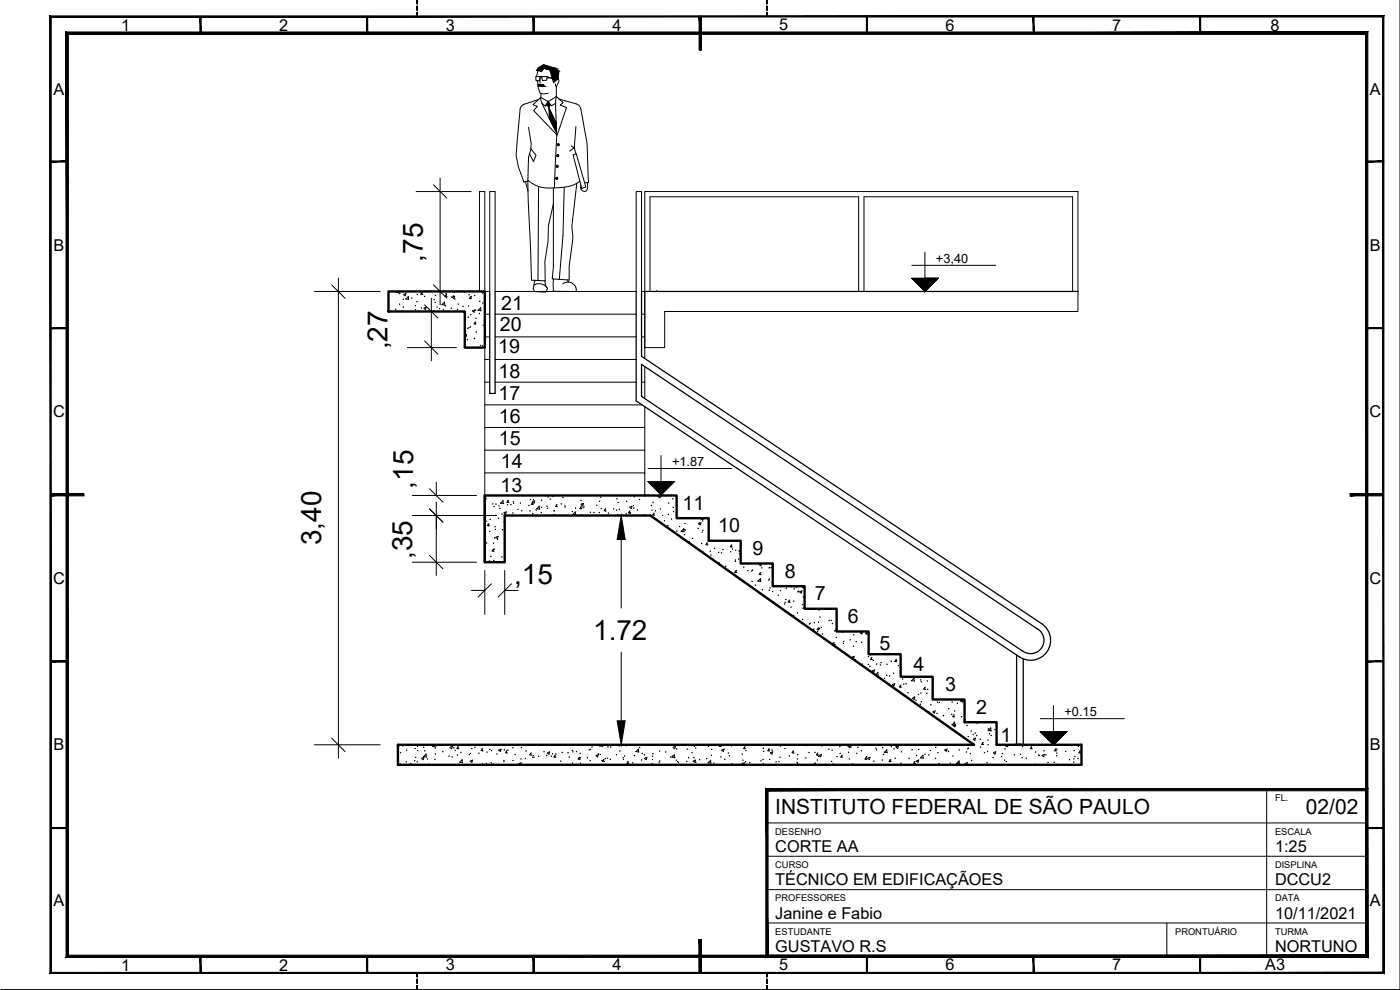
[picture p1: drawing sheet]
<svg xmlns="http://www.w3.org/2000/svg" width="420mm" height="297mm" viewBox="0 0 420 297" stroke-linecap="round" stroke-linejoin="round" font-family="sans-serif">
<!-- layer: Linha Fina -->
<g fill="none" stroke="#000" stroke-width=".3">
<path d="M273.6 79.6h25.2M277.6 75.7v11.7M143.9 87.4v-29.9h1.6v29.9M147 87.4v-29.9h1.6v29.9M190.9 87.4v-29.9h1.6v29.9M193.5 87.4v16.9h6v-10.8h124v-6.1M193.5 87.4v-29.9h130v29.9M193.5 87.4h1.6v-28.4h62.6v28.4M197.1 87.4h.1M259.3 87.4v-28.4h62.6v28.4h1.6M273.6 83.5h7.9l-3.9 3.9zM198.4 136.7v11.7"/>
<path d="M145.9 149.5l-.2 .6h-.2M145.9 149.5l-.4 .1M146.5 157.2l.1 .6M146.8 157.1l-.5 .6 .6 .1M150.2 150.9l.9 .2M151 150.2v1M151 150.2l-.8 .8M151.9 153.7l-.2 .5-.5-.3M152 153.5l-.7 .3M152.4 150.1l.1 .7M152.7 150.1l-.6 .6h.7M159.7 150.8l.1 .6"/>
<path d="M159.9 150.7l-.5 .6 .7 .1M160.5 150.4l-.2 .6-.5-.3M160.5 150.3l-.7 .2M161 152.6l.9 .2M161.8 151.9l.1 1M161.8 151.9l-.8 .8M166.5 154.5v.2M166.6 154.4l-.7 .2M167 151.4l.1 .6M167.2 151.4l-.5 .6h.6M171.9 154.3l.9 .2M172.6 153.6l.2 .9"/>
<path d="M172.7 153.6l-.8 .8M174.3 152l.1 .7M174.5 152l-.5 .6h.6M175.1 151.2l-.2 .6-.5-.3M175.1 151.1l-.7 .3M181.6 152.7l.1 .7M181.8 152.6l-.5 .6 .6 .1M188.8 153.4l.2 .6M189.1 153.3l-.5 .6 .6 .1M189.7 152l-.2 .6-.5-.3M189.7 151.9l-.7 .3M194.5 144.5h7.8l-3.9 3.9z"/>
<path d="M194.5 140.6h25.1M196.1 154l.2 .6M196.4 153.9l-.5 .6 .6 .1M198.1 148.7l-.6 .2M198.2 148.7l-.2 .6-.5-.3M204.4 159.4l.9 .1M204.4 159.5l.8-.9 .1 1M210.4 156.9l-.3 .6-.5-.3M210.4 156.8l-.7 .3M210.4 155.8l.3-.3 .1 .4M210.4 155.8l.7 .1M146.3 168.6v.1"/>
<path d="M147 168.4l-.1 .3M147 168.3l-.7 .3M148 164.8v.6M148.2 164.7l-.5 .6 .6 .1M149.5 161l-.2 .6-.5-.3M149.5 160.9l-.7 .3M212.1 162.9l.2 .6M212.3 162.8l-.4 .6 .6 .1M219.4 163.5l.1 .7M219.6 163.5l-.4 .6h.6M220.8 171.2l.1 .6M221.1 171.1l-.5 .6 .5 .1"/>
<path d="M221.7 165.3l.6 .3M222.3 165l-.5 .3M226.1 176.5v.1M226.1 176.4l-.1 .1M227.4 174.3l.9 .1M227.5 174.4l.8-.8v.9M228.1 171.8l.1 .7M228.3 171.8l-.5 .6h.7M228.5 169.1l-.2 .7-.5-.4M228.6 169.1l-.7 .3M238.3 176l.9 .1M238.5 175.9l-.2 .2"/>
<path d="M239.1 175.9v.3M240.7 177.4l-.2 .6-.6-.4M240.7 177.2l-.7 .3M232.1 180.6v.2M232.2 180.5l-.3 .2M236.8 180.1l.1 .6M237 180l-.4 .6 .6 .1M238.2 184.7l-.1 .4M238.3 184.6l-.6 .2M244.3 188.8l-.2 .5M244.3 188.7l-.7 .3M245.5 188.4l.1 .6"/>
<path d="M245.7 188.3l-.5 .6 .7 .1M250.3 192.9l-.2 .6-.5-.3M250.4 192.8l-.8 .3M250.4 189.3h.7M251.1 188.7l-.6 .6M252.6 189.5l.6 .1M252.9 189.5v.1M256.4 197l-.2 .6-.5-.3M256.4 196.9l-.7 .3M258.9 189.6l-.2 .6-.6-.3M258.9 189.5l-.7 .3M260.1 189.6l.1 .7"/>
<path d="M260.3 189.6l-.5 .6h.6M261.5 197.3l.1 .6M261.7 197.3l-.5 .6h.6M268.8 197.9l.1 .7M269 197.9l-.5 .6h.6M270.3 198.1h.1M262.5 201.1l-.2 .6-.6-.3M262.5 201l-.7 .2M263.4 201.8l.1 .9M263.5 201.7l-.7 .8 .8 .1M268.5 205.2l-.2 .6-.5-.4M268.6 205.1l-.8 .2"/>
<path d="M270.2 205.6l.1 .6M270.4 205.5l-.5 .6 .7 .1M273.5 204.2l.9 .1M273.5 204.3l.8-.9 .1 1M274.6 209.3l-.2 .6-.5-.4M274.6 209.2l-.7 .3M277.5 206.2l.1 .7M277.7 206.1l-.5 .6 .6 .1M278.9 213.9v.1M279.1 213.8l-.2 .2M280.6 213.3l-.1 .7-.5-.4M280.7 213.3l-.7 .2"/>
<path d="M285.7 217.5l.9 .1M286.2 214.5l.1 .6M286.4 214.4l-.5 .6 .6 .1M286.5 216.7l.1 1M286.5 216.7l-.8 .8M286.7 217.5l-.2 .5-.5-.3M286.8 217.4l-.8 .2M289.2 210.1l-.2 .6-.5-.4M289.2 210l-.7 .3M296.5 219.2l.8-.8 .1 1M296.5 219.1l.9 .2M312.2 219.6h7.9l-4 3.9z"/>
<path d="M312.2 215.6h25.2M316.1 211.7v11.8M121.1 223.5l-.2 .3-.5-.3M127.1 227l.9 .1M127.2 227.3l-.2 .7-.5-.4M127.3 227.2l-.8 .3M127.8 226.2l.2 1M127.9 226.2l-.8 .9M130.1 223.5l.1 .5M130.2 223.5l-.4 .4 .6 .1M135.8 224.1l-.2 .5-.6-.3M135.8 223.9l-.7 .3"/>
<path d="M137.4 224.1l.1 .6M137.6 224l-.5 .6h.6M137.9 228.7l.9 .1M138.7 227.9l.1 1M138.7 227.9l-.7 .8M141.8 228.1l-.2 .7-.5-.4M141.9 228l-.8 .3M144.7 224.7l.1 .6M144.9 224.6l-.5 .6 .6 .1M150.4 224.9l-.2 .6-.6-.4M150.4 224.8l-.7 .2M151.9 225.3l.2 .7"/>
<path d="M152.1 225.2l-.4 .6 .6 .1M155.7 229.2l.4 .3M156.4 229l-.1 .5M156.5 228.8l-.8 .3M159.2 226l.1 .6M159.5 225.9l-.5 .6 .6 .1M164.9 225.7l-.1 .6-.5-.3M165 225.6l-.7 .2M166.5 226.6l.1 .6M166.8 226.6l-.6 .5 .7 .1M173.5 227.8h.7M173.8 227.2l.1 .7"/>
<path d="M174 227.2l-.5 .5M178.9 226.8l.4 .3M179.5 226.5l-.1 .6M179.6 226.4l-.7 .3M180 223.8l.8 .1M180.3 223.5l-.3 .4M180.8 223.5v.5M181.1 227.9l.1 .6M181.3 227.8l-.5 .6 .6 .1M187.4 223.5l.5 .3 .1-.3M188.4 228.5l.1 .6M188.6 228.5l-.5 .6h.6"/>
<path d="M190.8 225.5l.9 .1M191.6 224.7l.1 1M191.6 224.7l-.8 .8M194.1 227.3l-.2 .6-.5-.3M194.2 227.2l-.7 .3M195.7 229.1v.4M195.9 229.1l-.3 .4M201.6 227.1l.9 .2M201.7 227.2l.7-.8 .1 1M202.7 224l-.2 .6-.5-.3M202.7 223.9l-.7 .3M208.7 228.1l-.2 .6-.5-.3"/>
<path d="M208.8 228l-.7 .3M212.5 228.8l.9 .2M213.2 228.1l.2 1M213.3 228.1l-.8 .8M216.1 223.5l.1 .6M216.2 223.5l-.3 .4 .6 .1M217.3 224.8l-.2 .7-.5-.4M217.3 224.7l-.7 .3M222.6 229.2l.5 .3M223.4 228.9l-.2 .6M223.4 224.1l.1 .6M223.4 228.8l-.7 .3"/>
<path d="M223.6 224l-.5 .6h.6M230.7 224.7l.1 .6M230.9 224.6l-.5 .6 .7 .1M231.9 225.7l-.2 .6-.5-.4M231.9 225.5l-.7 .3M237.7 225.9h.6M238 225.3l.1 .7M238.2 225.3l-.5 .5M245.3 226l.1 .6M245.5 225.9l-.5 .6 .6 .1M246.5 226.5l-.2 .6-.5-.4M246.5 226.4l-.7 .2"/>
<path d="M252.6 226.6l.1 .6M252.8 226.6l-.5 .5 .6 .1M254.3 223.5l.5 .3 .1-.3M254.5 224l.9 .1M255.1 223.5l-.5 .6M255.3 223.5l.1 .7M259.8 227.2l.2 .7M260.1 227.2l-.5 .6h.6M261.1 227.3l-.2 .6-.5-.3M261.2 227.2l-.8 .2M265.3 225.7l.9 .1M266.1 224.9l.1 1"/>
<path d="M266.2 224.9l-.8 .8M267.1 227.9l.2 .6M267.4 227.8l-.5 .6 .6 .1M269.6 224l-.2 .6-.5-.3M269.7 223.9l-.7 .3M274.4 228.5l.1 .6M274.7 228.5l-.5 .6h.5M275.7 228.1l-.2 .6-.5-.3M275.8 228l-.8 .3M276.2 227.4l.9 .1M276.2 227.4l.8-.8 .1 1M281.7 229.1l.1 .4"/>
<path d="M281.9 229.1l-.3 .4M284.2 224.8l-.2 .6-.5-.3M284.3 224.7l-.8 .3M287 229.1l1 .1M287.8 228.3l.1 1M287.9 228.3l-.8 .8M289.6 229.2l.4 .3M290.3 228.9l-.2 .6M290.4 228.8l-.8 .3M292.8 221.5l-.2 .7-.5-.4M292.8 221.4l-.7 .3M294.6 223.3l.6 .1"/>
<path d="M294.9 222.8l.1 .6M295.1 222.7l-.5 .6M298.8 225.6l-.2 .7-.5-.4M298.9 225.5l-.7 .3M302.2 223.5l.1 .6M302.3 223.5l-.4 .4 .6 .1M309.5 224.1v.6M309.7 224l-.5 .6h.6M313.4 226.4l-.2 .7-.5-.4M313.5 226.3l-.7 .3M316.7 224.7l.2 .6M316.9 224.6l-.4 .6 .6 .1"/>
<path d="M321.3 223.5l.5 .3 .1-.3M324 225.3l.1 .7M324.2 225.3l-.4 .6h.6"/>
</g>
<g fill="#000" stroke="#000" stroke-width=".3">
<path d="M146.9 159.5h.2zM147 155.8h.2zM148.2 152h.1zM148.6 154.6h.2zM149.9 152.6h.2zM150.6 154.2h.1zM151.2 156.6h.2zM153.2 151.4h.2zM153.8 153.9h.2zM154.1 151h.1zM158.7 151.7h.1zM159 153.3h.1z"/>
<path d="M159.1 149.9h.2zM159.9 154v.2zM160.8 153h.2zM162.4 152.2h.2zM164.1 151.9h.2zM164.4 149.1h.1zM165.1 149.8h.1zM168.9 149.3h.1zM169.5 151.8h.1zM169.5 152.1h.2zM172.6 152.4h.2zM174.3 150.2h.2z"/>
<path d="M174.6 151.2h.2zM177.1 153.7h.1zM179.9 150.4h.1zM180.3 152.6h.2zM185.2 149.6v.2zM185.3 154.4h.2zM187.9 154.2h.2zM188 150.4h.2zM190.1 152.4h.2zM190.2 149h.2zM193.3 154.4h.2zM195.4 151.7h.1z"/>
<path d="M195.6 153.1h.1zM198.8 154.6h.1zM200.5 154.3h.2zM200.8 148.7h.2zM201.5 155.7h.1zM201.8 149.7h.2zM202 152.2h.1zM202.1 153.5h.1zM205.4 158.9h.2zM205.5 157h.2zM205.7 158.9v.2zM209.8 157h.2z"/>
<path d="M210.7 159.6v.2zM210.8 156.3h.1zM210.9 159.1h.1zM146 162.9h.1zM147.2 166.9h.2zM148 163h.2zM148.1 168.2h.2zM148.1 164.9h.2zM148.4 161.4h.1zM149.2 161.8h.2zM205.4 160.4h.1zM206.8 162.5h.1z"/>
<path d="M208.9 164.3h.2zM210.5 163.1h.2zM213.1 165.4h.1zM215.5 169.1h.1zM215.7 165.6v.2zM219.2 165.6h.2zM219.8 164.7v.1zM220.5 171.8h.2zM220.7 165.1h.2zM224.4 171.2h.1zM225.8 171.1h.1zM228.7 176.9h.2z"/>
<path d="M230.8 177.1h.1zM230.8 170.4h.1zM231 170.3h.1zM231.4 170.3h.2zM234.1 177.2h.2zM235.8 179.9h.1zM239.4 177.6h.1zM239.6 177.4h.1zM240.8 176.3h.2zM235.4 181.2h.2zM235.6 183.2h.2zM237.3 182.1h.2z"/>
<path d="M238.1 180.4h.2zM240.8 181.4h.2zM240.9 182.5h.2zM242.8 187.2h.2zM243.1 186.9v.2zM244.3 186.8h.2zM245.9 188.5h.1zM249.4 186.2h.2zM251 191.2v.1zM253 193h.2zM255.1 192h.1zM256 193.9h.2z"/>
<path d="M260.5 199.3h.1zM261 199.9h.2zM264.3 198.8h.2zM266.1 199.3h.2zM267.4 198.4h.2zM268.9 198.2h.2zM265.4 203.5h.2zM266 202.6h.2zM266.9 202.8h.2zM271.1 205.3h.2zM272.4 207.8h.2zM274.3 209.2h.1z"/>
<path d="M275.5 208.4h.2zM276.2 204h.2zM278.3 206.8h.2zM278.7 213.6h.2zM279.4 211.4v.2zM281.1 214.1h.2zM281.3 210.7h.1zM281.8 210.8h.2zM287.2 211h.2zM288.2 210.3h.2zM288.6 215v.1zM289.4 213.8h.2z"/>
<path d="M290.2 217.7h.1zM293.2 217h.1zM298.5 218.9h.2zM120.8 223.7h.2zM121.8 228.6h.2zM124.5 224.6h.2zM124.7 227.2h.1zM128.7 229.3h.1zM135.7 227v.2zM136.1 224.4h.2zM136.5 225.2h.2zM138.2 225.7h.2z"/>
<path d="M142.5 224.1v.2zM143.6 226h.2zM145.9 229.1h.2zM147.4 225.2h.2zM148 229.2h.1zM149.1 226.2h.1zM151.2 228.4h.1zM153.8 224.4h.2zM156.3 227.7h.1zM157.6 227.5h.2zM157.8 225.3h.1zM159.8 227.2h.2z"/>
<path d="M159.9 226.7h.2zM160.1 227.2h.2zM165.8 226.1v.2zM166.8 226.2h.1zM168.2 228.4h.2zM170.4 225.8h.2zM170.8 227.1h.1zM171.7 225.2h.1zM174.1 229h.2zM176.8 225h.2zM177 228.2h.2zM180 226.3h.2z"/>
<path d="M185.8 223.8h.1zM186.9 227.3h.2zM187 227.8h.2zM187.5 226.7v.2zM191.9 224.3h.2zM195.7 227.9h.2zM195.9 226.1h.1zM197.7 228.7h.2zM197.9 225.4h.1zM199.7 225.6h.2zM201.7 226.9h.1zM202.9 228.1h.2z"/>
<path d="M203.3 228.5h.2zM203.5 228.8h.2zM206 228.5h.2zM206.2 224.8h.1zM208.2 227.3h.1zM208.3 223.9h.1zM208.7 224.4h.2zM208.7 228.8h.2zM212.6 223.8v.2zM213.6 224.7v.2zM216.3 227.1h.2zM217.4 227.8h.2z"/>
<path d="M218.4 229.3h.2zM218.5 226h.2zM219.5 223.8h.1zM222.7 226.3h.1zM223 228v.2zM228.9 227.9h.2zM229 229.1h.2zM229.1 225.4h.2zM232.8 228.6h.2zM233.7 228.5h.2zM234 227.2h.2zM234.2 223.8v.1z"/>
<path d="M239.3 227.7v.1zM239.3 229.1h.1zM241.8 227.4h.1zM241.9 223.7h.2zM244.4 229.1h.2zM246.5 223.8h.2zM249.5 228.5h.2zM250 229.2h.1zM251.1 227h.2zM252.1 226h.1zM254.6 223.8h.2zM254.9 224.3h.2z"/>
<path d="M257.4 224.2h.2zM258.4 225.2h.2zM262.2 228.4h.1zM264.8 224.4h.2zM266.8 228.5h.2zM267.4 224h.2zM268.2 224.7h.2zM268.9 224h.1zM270.4 225.6h.2zM272.8 227.5h.1zM273.6 224.9h.2zM278.7 226.5h.1z"/>
<path d="M280.7 227.6h.1zM284.6 225.5h.2zM285.9 226.8h.2zM289.9 225.6h.2zM290.4 224.6h.1zM290.6 220.9v.2zM291.1 226.1h.2zM291.3 222.7h.1zM291.5 228.2h.2zM292 220.5h.1zM293 220.7h.2zM294.1 221.8h.2z"/>
<path d="M294.2 224.1h.1zM296.2 228.8h.1zM296.5 223.5h.1zM297.4 220.7h.2zM300.5 227h.2zM300.9 226v.2zM301.4 228.1h.2zM302 228.5h.1zM306.7 227.4h.1zM306.8 224h.2zM310.7 225.6h.2zM311.8 226.7h.2z"/>
<path d="M313.3 225.3h.1zM316.4 228.6v.2zM316.9 229.3h.2zM317.1 226h.1zM317.1 224.8h.2zM322.2 228.6h.1zM322.5 227h.2zM323.6 223.9h.1z"/>
<path d="M277.6 83.5h3.9l-3.9 3.9zM277.6 83.5h3.9l-3.9 3.9zM277.6 83.5h3.9l-3.9 3.9zM273.6 83.5l4 3.9v-3.9z"/>
<path d="M198.4 144.5h3.9l-3.9 3.9zM198.4 144.5h3.9l-3.9 3.9zM198.4 144.5h3.9l-3.9 3.9zM194.5 144.5l3.9 3.9v-3.9z"/>
<path d="M316.1 219.6h4l-4 3.9zM316.1 219.6h4l-4 3.9zM316.1 219.6h4l-4 3.9zM312.2 219.6l3.9 3.9v-3.9z"/>
<circle cx="145.9" cy="156.4" r=".07"/>
<circle cx="147.9" cy="151.2" r=".07"/>
<circle cx="148.6" cy="158" r=".07"/>
<circle cx="148.8" cy="151.2" r=".07"/>
<circle cx="149.6" cy="155.5" r=".07"/>
<circle cx="149.8" cy="151.8" r=".07"/>
<circle cx="150.8" cy="158.9" r=".07"/>
<circle cx="152.3" cy="151.4" r=".07"/>
<circle cx="154" cy="150.6" r=".07"/>
<circle cx="155.4" cy="152.8" r=".07"/>
<circle cx="156.2" cy="150.9" r=".07"/>
<circle cx="156.6" cy="153.2" r=".07"/>
<circle cx="160.1" cy="150" r=".07"/>
<circle cx="162.4" cy="153.8" r=".07"/>
<circle cx="162.5" cy="150.1" r=".07"/>
<circle cx="164.3" cy="152.5" r=".07"/>
<circle cx="166" cy="148.9" r=".07"/>
<circle cx="166.3" cy="153.2" r=".07"/>
<circle cx="168.4" cy="151.2" r=".07"/>
<circle cx="171.7" cy="153.5" r=".07"/>
<circle cx="174.6" cy="154.5" r=".07"/>
<circle cx="175.2" cy="152.1" r=".07"/>
<circle cx="178.3" cy="153.7" r=".07"/>
<circle cx="179.1" cy="151.6" r=".07"/>
<circle cx="179.8" cy="153.8" r=".07"/>
<circle cx="180.3" cy="149.2" r=".07"/>
<circle cx="182.6" cy="153.9" r=".07"/>
<circle cx="184.2" cy="152.7" r=".07"/>
<circle cx="185" cy="153.1" r=".07"/>
<circle cx="185.5" cy="150.7" r=".07"/>
<circle cx="190.1" cy="151.7" r=".07"/>
<circle cx="191.3" cy="153" r=".07"/>
<circle cx="191.9" cy="149.9" r=".07"/>
<circle cx="196" cy="150.7" r=".07"/>
<circle cx="196.7" cy="153.3" r=".07"/>
<circle cx="198.2" cy="152.7" r=".07"/>
<circle cx="198.3" cy="149" r=".07"/>
<circle cx="199.4" cy="156.2" r=".07"/>
<circle cx="200.4" cy="157.7" r=".07"/>
<circle cx="200.7" cy="150.9" r=".07"/>
<circle cx="203.1" cy="159.4" r=".07"/>
<circle cx="204" cy="158" r=".07"/>
<circle cx="148.3" cy="164.8" r=".07"/>
<circle cx="150.6" cy="167.1" r=".07"/>
<circle cx="151.5" cy="163.1" r=".07"/>
<circle cx="207.8" cy="161.5" r=".07"/>
<circle cx="211.1" cy="165.7" r=".07"/>
<circle cx="213.3" cy="166.6" r=".07"/>
<circle cx="214.4" cy="164.5" r=".07"/>
<circle cx="215.8" cy="168.8" r=".07"/>
<circle cx="215.8" cy="162.3" r=".07"/>
<circle cx="216.5" cy="165.9" r=".07"/>
<circle cx="216.9" cy="164.9" r=".07"/>
<circle cx="217.8" cy="169.9" r=".07"/>
<circle cx="220.6" cy="171.7" r=".07"/>
<circle cx="220.7" cy="168.4" r=".07"/>
<circle cx="220.7" cy="168" r=".07"/>
<circle cx="221.7" cy="167.7" r=".07"/>
<circle cx="221.9" cy="166.1" r=".07"/>
<circle cx="223.2" cy="170.2" r=".07"/>
<circle cx="225.6" cy="171.3" r=".07"/>
<circle cx="225.7" cy="174.4" r=".07"/>
<circle cx="226.7" cy="175.6" r=".07"/>
<circle cx="228.2" cy="174.3" r=".07"/>
<circle cx="228.6" cy="170.4" r=".07"/>
<circle cx="230.7" cy="174" r=".07"/>
<circle cx="231.1" cy="176.4" r=".07"/>
<circle cx="231.9" cy="177.5" r=".07"/>
<circle cx="233.5" cy="178.6" r=".07"/>
<circle cx="236" cy="176.5" r=".07"/>
<circle cx="237.5" cy="176" r=".07"/>
<circle cx="238.3" cy="176.7" r=".07"/>
<circle cx="241.1" cy="179.1" r=".07"/>
<circle cx="235.6" cy="180.7" r=".07"/>
<circle cx="239.3" cy="183.9" r=".07"/>
<circle cx="240.9" cy="185.9" r=".07"/>
<circle cx="245.4" cy="189.4" r=".07"/>
<circle cx="245.6" cy="186.7" r=".07"/>
<circle cx="245.8" cy="183" r=".07"/>
<circle cx="246.1" cy="185.1" r=".07"/>
<circle cx="246.5" cy="188.2" r=".07"/>
<circle cx="246.8" cy="190.2" r=".07"/>
<circle cx="248.3" cy="182.7" r=".07"/>
<circle cx="248.8" cy="186.2" r=".07"/>
<circle cx="249.8" cy="187.1" r=".07"/>
<circle cx="250.6" cy="193.4" r=".07"/>
<circle cx="251.1" cy="187.9" r=".07"/>
<circle cx="253.2" cy="192.5" r=".07"/>
<circle cx="254.3" cy="196.5" r=".07"/>
<circle cx="254.4" cy="196.6" r=".07"/>
<circle cx="256" cy="197.2" r=".07"/>
<circle cx="256.2" cy="190.5" r=".07"/>
<circle cx="256.7" cy="197.9" r=".07"/>
<circle cx="257" cy="192.5" r=".07"/>
<circle cx="258.8" cy="199.2" r=".07"/>
<circle cx="260.6" cy="197" r=".07"/>
<circle cx="261.2" cy="196.5" r=".07"/>
<circle cx="262.1" cy="198.1" r=".07"/>
<circle cx="263.1" cy="199.2" r=".07"/>
<circle cx="264.2" cy="199.5" r=".07"/>
<circle cx="269.6" cy="199.7" r=".07"/>
<circle cx="268" cy="205.7" r=".07"/>
<circle cx="268.2" cy="202" r=".07"/>
<circle cx="270.9" cy="203.7" r=".07"/>
<circle cx="271.9" cy="205.2" r=".07"/>
<circle cx="274.9" cy="210.1" r=".07"/>
<circle cx="276.2" cy="211.3" r=".07"/>
<circle cx="276.3" cy="207.9" r=".07"/>
<circle cx="276.5" cy="204.6" r=".07"/>
<circle cx="278.2" cy="208" r=".07"/>
<circle cx="278.3" cy="204.3" r=".07"/>
<circle cx="279.8" cy="209.4" r=".07"/>
<circle cx="283.1" cy="214.6" r=".07"/>
<circle cx="283.2" cy="214.8" r=".07"/>
<circle cx="284.7" cy="212.6" r=".07"/>
<circle cx="285.6" cy="214.3" r=".07"/>
<circle cx="285.7" cy="210.6" r=".07"/>
<circle cx="286.4" cy="216.7" r=".07"/>
<circle cx="286.5" cy="213.3" r=".07"/>
<circle cx="286.6" cy="209.9" r=".07"/>
<circle cx="286.8" cy="217.8" r=".07"/>
<circle cx="291.5" cy="219.3" r=".07"/>
<circle cx="292.6" cy="219.9" r=".07"/>
<circle cx="296.6" cy="218.7" r=".07"/>
<circle cx="119.9" cy="223.7" r=".07"/>
<circle cx="120.1" cy="229.2" r=".07"/>
<circle cx="120.2" cy="225.8" r=".07"/>
<circle cx="122" cy="225.1" r=".07"/>
<circle cx="123.3" cy="229.1" r=".07"/>
<circle cx="125.2" cy="228.6" r=".07"/>
<circle cx="125.3" cy="223.9" r=".07"/>
<circle cx="125.3" cy="225.2" r=".07"/>
<circle cx="127.1" cy="224.2" r=".07"/>
<circle cx="127.5" cy="225.3" r=".07"/>
<circle cx="128.3" cy="227.7" r=".07"/>
<circle cx="130.5" cy="227.8" r=".07"/>
<circle cx="130.6" cy="224.4" r=".07"/>
<circle cx="130.7" cy="226.2" r=".07"/>
<circle cx="130.7" cy="224.1" r=".07"/>
<circle cx="131" cy="223.7" r=".07"/>
<circle cx="132.9" cy="225.5" r=".07"/>
<circle cx="134.7" cy="226.9" r=".07"/>
<circle cx="135.8" cy="223.7" r=".07"/>
<circle cx="137.3" cy="226.5" r=".07"/>
<circle cx="141.1" cy="226" r=".07"/>
<circle cx="141.6" cy="224.6" r=".07"/>
<circle cx="144.9" cy="229.2" r=".07"/>
<circle cx="146.1" cy="225.7" r=".07"/>
<circle cx="147" cy="224.8" r=".07"/>
<circle cx="151.2" cy="228.3" r=".07"/>
<circle cx="151.3" cy="225" r=".07"/>
<circle cx="154" cy="228.2" r=".07"/>
<circle cx="154.6" cy="226.4" r=".07"/>
<circle cx="156.5" cy="224.3" r=".07"/>
<circle cx="161.6" cy="226.9" r=".07"/>
<circle cx="161.7" cy="223.5" r=".07"/>
<circle cx="162.3" cy="229.4" r=".07"/>
<circle cx="163.3" cy="225.5" r=".07"/>
<circle cx="164.1" cy="226.7" r=".07"/>
<circle cx="165.4" cy="226.9" r=".07"/>
<circle cx="168.7" cy="225.7" r=".07"/>
<circle cx="171.9" cy="225.6" r=".07"/>
<circle cx="173" cy="225.5" r=".07"/>
<circle cx="174.1" cy="226" r=".07"/>
<circle cx="174.2" cy="227.3" r=".07"/>
<circle cx="176.3" cy="227.3" r=".07"/>
<circle cx="177.2" cy="224.8" r=".07"/>
<circle cx="177.7" cy="224.1" r=".07"/>
<circle cx="179.6" cy="226.2" r=".07"/>
<circle cx="180.6" cy="228.2" r=".07"/>
<circle cx="181.7" cy="227.6" r=".07"/>
<circle cx="182.3" cy="227.5" r=".07"/>
<circle cx="182.4" cy="224.1" r=".07"/>
<circle cx="183.2" cy="227.8" r=".07"/>
<circle cx="185" cy="226.5" r=".07"/>
<circle cx="186" cy="225.3" r=".07"/>
<circle cx="189.9" cy="228.9" r=".07"/>
<circle cx="190.4" cy="226.7" r=".07"/>
<circle cx="192.6" cy="229.4" r=".07"/>
<circle cx="192.7" cy="226" r=".07"/>
<circle cx="193.4" cy="226.5" r=".07"/>
<circle cx="195.8" cy="226.9" r=".07"/>
<circle cx="198" cy="228.3" r=".07"/>
<circle cx="201.2" cy="227.1" r=".07"/>
<circle cx="203.1" cy="224.7" r=".07"/>
<circle cx="206.7" cy="227.3" r=".07"/>
<circle cx="207.7" cy="225.8" r=".07"/>
<circle cx="212.1" cy="227.6" r=".07"/>
<circle cx="213.5" cy="226.6" r=".07"/>
<circle cx="214.2" cy="229" r=".07"/>
<circle cx="218.9" cy="226.8" r=".07"/>
<circle cx="219.7" cy="229.2" r=".07"/>
<circle cx="223.8" cy="225.2" r=".07"/>
<circle cx="225" cy="228.8" r=".07"/>
<circle cx="225.1" cy="229.4" r=".07"/>
<circle cx="226.5" cy="229.4" r=".07"/>
<circle cx="228.4" cy="228.3" r=".07"/>
<circle cx="229.1" cy="224.5" r=".07"/>
<circle cx="231" cy="227.8" r=".07"/>
<circle cx="235.6" cy="224.6" r=".07"/>
<circle cx="236.9" cy="226.8" r=".07"/>
<circle cx="239.2" cy="228.7" r=".07"/>
<circle cx="239.4" cy="226.4" r=".07"/>
<circle cx="241.2" cy="223.5" r=".07"/>
<circle cx="242.8" cy="225.8" r=".07"/>
<circle cx="244.6" cy="225.7" r=".07"/>
<circle cx="244.6" cy="229" r=".07"/>
<circle cx="245.7" cy="226.9" r=".07"/>
<circle cx="252" cy="224" r=".07"/>
<circle cx="254.7" cy="225.7" r=".07"/>
<circle cx="254.9" cy="227.7" r=".07"/>
<circle cx="255.5" cy="229.4" r=".07"/>
<circle cx="255.9" cy="229.2" r=".07"/>
<circle cx="257.1" cy="226" r=".07"/>
<circle cx="260.1" cy="227" r=".07"/>
<circle cx="260.2" cy="223.6" r=".07"/>
<circle cx="262.9" cy="224.5" r=".07"/>
<circle cx="263" cy="225" r=".07"/>
<circle cx="264.8" cy="228" r=".07"/>
<circle cx="265.2" cy="226.3" r=".07"/>
<circle cx="268.6" cy="227.5" r=".07"/>
<circle cx="270.4" cy="229" r=".07"/>
<circle cx="271.3" cy="223.5" r=".07"/>
<circle cx="275.1" cy="226.7" r=".07"/>
<circle cx="275.6" cy="228.2" r=".07"/>
<circle cx="279.2" cy="225.1" r=".07"/>
<circle cx="281.5" cy="225.8" r=".07"/>
<circle cx="284.6" cy="225.4" r=".07"/>
<circle cx="285.2" cy="229" r=".07"/>
<circle cx="287.9" cy="225" r=".07"/>
<circle cx="290.6" cy="224.5" r=".07"/>
<circle cx="295.4" cy="225.8" r=".07"/>
<circle cx="296.4" cy="225.4" r=".07"/>
<circle cx="296.5" cy="222.1" r=".07"/>
<circle cx="297" cy="220.2" r=".07"/>
<circle cx="298" cy="227.3" r=".07"/>
<circle cx="301.6" cy="224.7" r=".07"/>
<circle cx="304.4" cy="226.5" r=".07"/>
<circle cx="306.3" cy="226.3" r=".07"/>
<circle cx="308" cy="227.5" r=".07"/>
<circle cx="311.7" cy="226.5" r=".07"/>
<circle cx="313.9" cy="226.5" r=".07"/>
<circle cx="314.5" cy="228.8" r=".07"/>
<circle cx="317.1" cy="226.8" r=".07"/>
<circle cx="319.8" cy="225.4" r=".07"/>
<circle cx="322.3" cy="227.7" r=".07"/>
<circle cx="322.4" cy="225.2" r=".07"/>
<circle cx="323.5" cy="227.6" r=".07"/>
</g>
<!-- layer: escada Linha Grossa -->
<path d="M116.6 87.4h28.9v16.9h-6v-10.8h-22.9zM145.5 148.7h57.6v6.8h9.6v6.7h9.6v6.9h9.6v6.8h9.6v6.8h9.6v6.8h9.6v6.8h9.6v6.8h9.6v6.8h9.6v6.8h9.6v6.8h25.5v6h-205.2v-6h172.9l-97.1-68.8h-43.7v14h-6zM145.5 148.7v20" fill="none" stroke="#000" stroke-width=".72"/>
<!-- layer: escada LINHA FINA -->
<g fill="none" stroke="#000" stroke-width=".3">
<path d="M145.5 94.3h1.5M145.5 87.4h1.5M148.6 94.3h42.3M148.6 87.4h42.3M192.5 94.3h1M192.5 87.4h1M145.5 107.9v6.8M147 114.7h-1.5v6.8h47.2M147 101.1h-1.5v6.8h1.5M148.6 114.7h42.3M148.6 107.9h42.3M148.6 101.1h42.3"/>
<path d="M192.5 101.1h1v6.5M193.5 110v4.7h-1M193.5 114.7v4.9M145.5 121.5v6.8M145.5 135.1v6.8M193.5 122v6.3h-48v6.8h48v6.8M193.5 128.3v6.8M145.5 148.7v-6.8h48v6.8"/>
</g>
<!-- layer: 0 -->
<g fill="none" stroke="#000" stroke-width=".3">
<path d="M125.1 4.9h.2M230.1 4.9h.2M420.2 .1v296.8h-420M158.6 38.2l.8 4.9-.1 1.7M159.9 31.4l2.4-2.2v.8l.5 1.4 4.2 8.5-.2-7.3 .2-3.6 2 1.8-.9 .7 1.9 .8-2.8 8.2-7.1-7.3 1.1-1.3zM160.8 23h3.5l-.3 1.1-1.2 .1-.3-1.1h-.4l-.2 1.1h-1zM161.3 24.2l.1 1.7 .7 2.1 1.1 .2 1.3-.2M161.5 21.2l-.5 1.8M161.6 29.9l-4.7 1.5-.6 .6-.2 .8-1.2 13.8 .7 3.5 1.6 4.5 1.2-.3M162.1 23.4v1.6M162.4 28l-.1 1.2 2.2 1.3-.8 1.4-1.1-.9M164.3 23.1l1.7 .3h-1.8"/>
<path d="M166.7 25.1l.1 .8M167 29l-2.5 1.5 .9 1.3 1.4-.8M167.6 23.7l.2 .7-.8 1.5v3.1M167.8 29.7l5.5 1.6 .7 .6 .3 .8M172.8 38l-.5 6.4 .5 1.6M174.3 32.7l1.9 10.4 .5 11.7h-1.3M130.1 55.4l4 4.1M157.7 54.5l.8 2.8M158.4 54.1a10.9 10.9 0 0 0 9.1 2.2l2.9-.3a8.1 8.1 0 0 0 3.6-1.6M158.9 46.1l1.2 2.4 .8-1.9-1.5-1.9-.8 2.4a261.8 261.8 0 0 0 .7 28.4l.2 8.6 4.1 .2-.1-5.7 1-6.1 .1-4.8 1.5-6.5M161.6 56l-.1 28.1M166.6 49.9l-.2 6.4"/>
<path d="M167.1 40.5l-.5 9.4M169.3 56.2l-.3 14.5-1.1 13.1M171.5 43.8l.8 .6-1.4 .9M172 46.5l.9-.4 2.9 10-1.2 .4zM173.1 55l-1.5 12.9 .4 3.5-1.2 8.6v4l-5.1-.3 .4-3.7v-23.6M176.3 54.8l.1 1.5a1.08 1.08 0 0 1-1.3 1.1 1.08 1.08 0 0 1-.9-1.4l.1-.4M99.5 85.5l4 4M119.2 87.4l-.2 .2 .6 .1M119.3 87.4l.1 .3M121.8 89.7l.8 .1M121.8 88.2l-.2 .6-.5-.4M121.9 88l-.7 .3"/>
<path d="M122.5 88.9l.1 1M122.6 88.9l-.8 .9M126.6 87.7l.1 .7M126.8 87.7l-.5 .6h.6M127.4 91.5l4 3.9M127.9 92.2l-.2 .7-.5-.4M127.9 92.1l-.6 .3M130.1 85.5l4 4M132.6 91.4l.9 .1M132.6 91.4l.8-.8 .1 1M133.9 88.4v.6M134.1 88.3l-.5 .6 .6 .1"/>
<path d="M136.4 89l-.2 .6-.5-.4M136.5 88.9l-.7 .2M140.9 89.6h.6M141.1 89l.2 .6M141.4 89l-.5 .5M142.5 93.1l-.2 .6-.5-.4M142.5 96.6l.2 .7M142.5 92.9l-.7 .3M142.8 96.6l-.5 .6h.6M143.4 93l1 .2M144.2 92.3l.1 1M144.3 92.3l-.8 .8"/>
<path d="M145.5 87.4v13.7M160.2 85.6a2.9 2.9 0 0 1 4.1 1M160.5 84.1l-.5 2.4 .4 1 3.3 .2 .6-1.1M163.5 84.3l.2 1.2 .6 1.1M166.2 83.7l-.1 3.7 6.8 .1v-1l-.4-.9M170.3 84l.3 .7M171.8 85.1l.6 .5M171.8 85a2.43 2.43 0 0 0-2.9 .2M193.5 87.4v13.7M127.4 102.3l4 4M140 100.4l-.2 .6-.3-.2M140.1 100.3l-.6 .3"/>
<path d="M144.2 104.3h-.1M145.5 104l-.3 .3M128.9 146.7l4 4M128.9 152.7l4 4M128.9 166.7l4 4M147.5 175.2l-4 3.9M153.5 175.2l-4 3.9M99.5 221.5l4 4M380.2 236.9v50M230.2 246.9h180M230.2 256.9h180M230.2 266.9h180"/>
<path d="M230.2 276.9h180M350.2 276.9v10M125.1 291.9h.2M230.1 291.9h.2"/>
</g>
<!-- layer: linha media -->
<path d="M147 87.4v30.7h1.6v-30.7M190.9 87.4v32.9l115.1 76.8a6 6 0 0 0 8.3-1.7 6 6 0 0 0-1.7-8.3l-120.1-80.2v-19.5M193.5 87.4h130M305.1 196.5v27M307.1 197.7v25.8M311.5 188.8a4 4 0 0 1 1.1 5.5 4 4 0 0 1-5.5 1.1l-114.6-76.5v-9.6l119 79.5" fill="none" stroke="#000" stroke-width=".38"/>
<!-- layer: 0 -->
<g fill="#000" stroke="#000" stroke-width=".3">
<path d="M161.7 20.3l1.4-.9 3.7 1.1zM119.7 88.1h.2zM119.8 91.3h.2zM120.8 93.5h.2zM130.6 88.6h.1zM131.1 92.1h.1zM133.6 91.8h.2zM135.4 92.4v.2zM136.4 87.7v.1zM137.5 91.3h.1zM139.3 87.7h.1zM140.4 98.5v.1z"/>
<path d="M140.7 88.4h.1zM141.3 94.3v.2zM141.4 89.1h.2zM142.4 88.7h.1zM142.9 99.6v.1zM144.8 87.8v.2zM144.1 103.7h.2zM144.9 103.7v.2zM145.3 101.3h.2z"/>
<path d="M60 4.9v5h.4zM60 4.9h.4v5z"/>
<path d="M110 4.9v5h.4zM110 4.9h.4v5z"/>
<path d="M125.1 .1v1.1h.2zM125.1 .1h.2v1.1z"/>
<path d="M125.1 1.8l.2 1.3v-1.3zM125.1 1.8l.2 1.3h-.2z"/>
<path d="M125.1 3.7l.2 1.2v-1.2zM125.1 3.7l.2 1.2h-.2z"/>
<path d="M160 4.9v5h.4zM160 4.9h.4v5z"/>
<path d="M160 4.9v5h.4zM160 4.9h.4v5z"/>
<path d="M209.8 4.9v10h.7zM209.8 4.9h.7v10z"/>
<path d="M210 4.9v10h.4zM210 4.9h.4v10z"/>
<path d="M210 4.9v10h.4zM210 4.9h.4v10z"/>
<path d="M210 4.9v10h.4zM210 4.9h.4v10z"/>
<path d="M210 4.9v10h.4zM210 4.9h.4v10z"/>
<path d="M210 4.9v10h.4zM210 4.9h.4v10z"/>
<path d="M210 4.9v10h.4zM210 4.9h.4v10z"/>
<path d="M210 4.9v10h.4zM210 4.9h.4v10z"/>
<path d="M230.1 .1v1.1h.2zM230.1 .1h.2v1.1z"/>
<path d="M230.1 1.8l.2 1.3v-1.3zM230.1 1.8l.2 1.3h-.2z"/>
<path d="M230.1 3.7l.2 1.2v-1.2zM230.1 3.7l.2 1.2h-.2z"/>
<path d="M260 4.9v5h.4zM260 4.9h.4v5z"/>
<path d="M310 4.9v5h.3zM310 4.9h.3v5z"/>
<path d="M360 4.9v5h.3zM360 4.9h.3v5z"/>
<path d="M161.7 20.3l.8 1.1-1.5-.3zM161.7 20.3l.8 1.1 1-1.1z"/>
<path d="M161.8 25.4l-.2 .5h1.8zM161.8 25.4h1.4l.2 .5z"/>
<path d="M164.5 30.4l.7 1h-1.2zM164 31.4l.7 .8 .5-.8z"/>
<path d="M164.7 32.2l.2 3.4 2 1.2zM164.9 35.6l2 1.2 .1 3.1z"/>
<path d="M161.7 20.3l6.1 1zM161.7 20.3l6.1 1-1-.8z"/>
<path d="M164.9 20.8l2.6 2.9-1.4 1.1zM164.9 20.8l2.6 2.9 .3-2.4z"/>
<path d="M15.2 48.3v.3l5-.3zM15.2 48.6l5-.3v.3z"/>
<path d="M166.9 53.3l-.1 .2h.3zM166.8 53.5h.3l-.2 .2zM167.1 53.5l-.2 .2h.2z"/>
<path d="M167 49.7v.2h.2zM167 49.9h.2l-.2 .2zM167.2 49.9l-.2 .2 .2 .1z"/>
<path d="M167.1 53.5v.2h.2zM167.1 53.5h.2v.2z"/>
<path d="M167.2 46.6l-.1 .1h.3zM167.1 46.7h.3l-.2 .2zM167.4 46.7l-.2 .2 .2 .1z"/>
<path d="M167.2 49.9v.3l.2-.1zM167.2 49.9h.3l-.1 .2z"/>
<path d="M167.3 53.3l-.2 .2h.2zM167.1 53.2l.2 .1-.2 .2zM166.9 53.3l.2 .2v-.3z"/>
<path d="M167.4 43.3l-.1 .1h.3zM167.3 43.4h.3l-.2 .2zM167.6 43.4l-.2 .2 .2 .1z"/>
<path d="M167.4 46.7v.3l.2-.1zM167.4 46.7h.2v.2z"/>
<path d="M167.4 49.7l-.2 .2h.3zM167.2 49.6l.2 .1-.2 .2zM167 49.7l.2 .2v-.3z"/>
<path d="M167.6 43.4v.3l.1-.1zM167.6 43.4h.2l-.1 .2z"/>
<path d="M167.6 46.6l-.2 .1h.2zM167.4 46.5l.2 .1-.2 .1zM167.2 46.6l.2 .1v-.2z"/>
<path d="M167.7 43.3l-.1 .1h.2zM167.6 43.2l.1 .1-.1 .1zM167.4 43.3l.2 .1v-.2z"/>
<path d="M410.3 48.6h4.9v-.3zM410.3 48.3h4.9l-4.9 .3z"/>
<path d="M15.2 98.3v.3l5-.3zM15.2 98.6l5-.3v.3z"/>
<path d="M15.2 98.3v.3l5-.3zM15.2 98.6l5-.3v.3z"/>
<path d="M410.3 98.6h4.9v-.3zM410.3 98.3h4.9l-4.9 .3z"/>
<path d="M15.2 148.1v.7l10-.7zM15.2 148.8l10-.7v.7z"/>
<path d="M15.2 148.3v.3l5-.3zM15.2 148.6l5-.3v.3z"/>
<path d="M405.2 148.1v.7l10-.7zM405.2 148.8l10-.7v.7z"/>
<path d="M15.2 198.3v.3l5-.3zM15.2 198.6l5-.3v.3z"/>
<path d="M15.2 198.3v.3l5-.3zM15.2 198.6l5-.3v.3z"/>
<path d="M410.3 198.6h4.9v-.3zM410.3 198.3h4.9l-4.9 .3z"/>
<path d="M15.2 248.3v.3l5-.3zM15.2 248.6l5-.3v.3z"/>
<path d="M410.3 248.6h4.9v-.3zM410.3 248.3h4.9l-4.9 .3z"/>
<path d="M15 292.1l400-.4h-399.6zM15 292.1l400-.4 .3 .4zM415 5.1v286.6l.3 .4zM415 5.1l.3-.3v287.3zM15.4 5.1h399.6l.3-.3zM15 4.8h400.3l-399.9 .3zM15 4.8l.4 286.9v-286.6zM15 4.8l.4 286.9-.4 .4z"/>
<path d="M19.8 287.3l390-.7h-389.3zM19.8 287.3l390-.7 .7 .7zM409.8 10.3v276.3l.7 .7zM410.5 9.6v277.7l-.7-277zM20.5 10.3h389.3l.7-.7zM19.8 9.6h390.7l-390 .7zM19.8 9.6l.7 277v-276.3zM19.8 9.6l.7 277-.7 .7z"/>
<path d="M60 286.9l.4 5v-5zM60 286.9l.4 5h-.4z"/>
<path d="M110 286.9l.4 5v-5zM110 286.9l.4 5h-.4z"/>
<path d="M125.1 295.7v1.2h.2zM125.1 295.7h.2v1.2z"/>
<path d="M125.1 293.8v1.2h.2zM125.1 293.8h.2v1.2z"/>
<path d="M125.1 291.9v1.2h.2zM125.1 291.9h.2v1.2z"/>
<path d="M160 286.9l.4 5v-5zM160 286.9l.4 5h-.4z"/>
<path d="M160 286.9l.4 5v-5zM160 286.9l.4 5h-.4z"/>
<path d="M209.8 281.9v10h.7zM209.8 281.9h.7v10z"/>
<path d="M210 281.9l.4 10v-10zM210 281.9l.4 10h-.4z"/>
<path d="M210 281.9l.4 10v-10zM210 281.9l.4 10h-.4z"/>
<path d="M210 281.9l.4 10v-10zM210 281.9l.4 10h-.4z"/>
<path d="M210 281.9l.4 10v-10zM210 281.9l.4 10h-.4z"/>
<path d="M210 281.9l.4 10v-10zM210 281.9l.4 10h-.4z"/>
<path d="M210 281.9l.4 10v-10zM210 281.9l.4 10h-.4z"/>
<path d="M209.8 281.9l.7 10v-10zM209.8 281.9l.7 10h-.7z"/>
<path d="M230.1 295.7v1.2h.2zM230.1 295.7h.2v1.2z"/>
<path d="M230.1 293.8v1.2h.2zM230.1 293.8h.2v1.2z"/>
<path d="M230.1 291.9v1.2h.2zM230.1 291.9h.2v1.2z"/>
<path d="M230.5 286.6l-.7 .7 180-.7zM229.8 287.3l180-.7 .7 .7zM409.8 237.3v49.3l.7 .7zM409.8 237.3l.7-.7v50.7zM230.5 237.3h179.3l.7-.7zM229.8 236.6h180.7l-180 .7zM229.8 236.6l.7 50v-49.3zM229.8 236.6l.7 50-.7 .7z"/>
<path d="M260 286.9l.4 5v-5zM260 286.9l.4 5h-.4z"/>
<path d="M310 286.9l.3 5v-5zM310 286.9l.3 5h-.3z"/>
<path d="M360 286.9l.3 5v-5zM360 286.9l.3 5h-.3z"/>
<circle cx="118.7" cy="92.8" r=".07"/>
<circle cx="123.6" cy="89.4" r=".07"/>
<circle cx="124.7" cy="91.7" r=".07"/>
<circle cx="124.7" cy="92.9" r=".07"/>
<circle cx="125.1" cy="90.5" r=".07"/>
<circle cx="125.2" cy="88.3" r=".07"/>
<circle cx="126.5" cy="92.4" r=".07"/>
<circle cx="127.4" cy="88.9" r=".07"/>
<circle cx="130.2" cy="93.2" r=".07"/>
<circle cx="133.8" cy="88.1" r=".07"/>
<circle cx="135.5" cy="89.1" r=".07"/>
<circle cx="136.5" cy="89.7" r=".07"/>
<circle cx="137.3" cy="92.8" r=".07"/>
<circle cx="139" cy="91.9" r=".07"/>
<circle cx="140.5" cy="95.1" r=".07"/>
<circle cx="140.6" cy="91.8" r=".07"/>
<circle cx="140.7" cy="98.3" r=".07"/>
<circle cx="141.2" cy="98.1" r=".07"/>
<circle cx="142.7" cy="93.1" r=".07"/>
<circle cx="142.8" cy="95.5" r=".07"/>
<circle cx="143.8" cy="94.1" r=".07"/>
<circle cx="144.9" cy="90.9" r=".07"/>
<circle cx="145" cy="97.6" r=".07"/>
<circle cx="140.3" cy="101.9" r=".07"/>
<circle cx="142.4" cy="101.6" r=".07"/>
<circle cx="142.4" cy="101.5" r=".07"/>
</g>
<!-- layer: cotagem -->
<g fill="none" stroke="#000" stroke-width=".3">
<path d="M124.9 57.5h16.5M132.1 53.5v38M94.4 87.4h19.7M101.6 83.5v144M122.3 93.5h14.7M124.9 87.4h16.5M129.5 89.5v18.8M122.3 104.3h14.7M123.7 148.7h19.3M123.7 154.7h25.3M130.9 144.7v4M130.9 150.7v22"/>
<path d="M123.7 168.7h19.3M141.5 177.2h4M145.5 171.2v13.1M151.5 171.2v13.1M151.5 177.2h4M186.4 161.9v20.5M186.4 195.7v20.6M94.4 223.5h19.7"/>
</g>
<path d="M186.4 154.7l1.2 7.2h-2.4zM185.2 216.3h2.4l-1.2 7.2z" fill="#000" stroke="#000" stroke-width=".3"/>
<g font-size="8.4">
<text x="126.9" y="78.5" transform="rotate(-90 126.9 78.5)">,75</text>
<text x="116.3" y="104.8" transform="rotate(-90 116.3 104.8)">,27</text>
<text x="124" y="146.6" transform="rotate(-90 124 146.6)">,15</text>
<text x="96.4" y="163.6" transform="rotate(-90 96.4 163.6)">3,40</text>
<text x="123.7" y="167.7" transform="rotate(-90 123.7 167.7)">,35</text>
<text x="154.3" y="175.3">,15</text>
<text x="178" y="192.1">1.72</text>
</g>
<g font-size="6.3">
<text x="232.7" y="244.2">INSTITUTO FEDERAL DE SÃO PAULO</text>
<text x="391.9" y="244.2">02/02</text>
</g>
<g font-size="5.9">
<text x="150.5" y="92.9">21</text>
<text x="150" y="99.4">20</text>
<text x="149.5" y="105.9">19</text>
<text x="149.6" y="113.3">18</text>
<text x="149.6" y="120.1">17</text>
<text x="149.7" y="126.9">16</text>
<text x="149.7" y="133.5">15</text>
<text x="150.3" y="140.4">14</text>
<text x="150.2" y="147.6">13</text>
<text x="204.9" y="152.9">11</text>
<text x="215.6" y="159.7">10</text>
<text x="225.8" y="166.5">9</text>
<text x="235.5" y="173.3">8</text>
<text x="244.6" y="180.1">7</text>
<text x="254.4" y="186.9">6</text>
<text x="264" y="194.9">5</text>
<text x="274.1" y="201.5">4</text>
<text x="283.6" y="207.3">3</text>
<text x="293" y="214.1">2</text>
<text x="300.3" y="222.5">1</text>
</g>
<g font-size="4.9">
<text x="36.3" y="9.2">1</text>
<text x="83.8" y="9.2">2</text>
<text x="133.8" y="9.2">3</text>
<text x="183.8" y="9.2">4</text>
<text x="233.8" y="9.1">5</text>
<text x="283.8" y="9.2">6</text>
<text x="333.8" y="9.2">7</text>
<text x="381.3" y="9.2">8</text>
<text x="16" y="28.4">A</text>
<text x="411.1" y="28.4">A</text>
<text x="16" y="75.2">B</text>
<text x="411.1" y="75.2">B</text>
<text x="15.9" y="125.2">C</text>
<text x="411" y="125.2">C</text>
<text x="15.9" y="175.2">C</text>
<text x="411" y="175.2">C</text>
<text x="16" y="225.2">B</text>
<text x="411.1" y="225.2">B</text>
<text x="232.7" y="255.7">CORTE AA</text>
<text x="382.7" y="255.7">1:25</text>
<text x="232.7" y="265.7">TÉCNICO EM EDIFICAÇÃOES</text>
<text x="382.7" y="265.7">DCCU2</text>
<text x="16" y="271.9">A</text>
<text x="232.7" y="275.7">Janine e Fabio</text>
<text x="382.7" y="275.7">10/11/2021</text>
<text x="411.1" y="271.9">A</text>
<text x="232.7" y="285.7">GUSTAVO R.S</text>
<text x="382.7" y="285.7">NORTUNO</text>
<text x="36.3" y="291.2">1</text>
<text x="83.8" y="291.2">2</text>
<text x="133.8" y="291.2">3</text>
<text x="183.8" y="291.2">4</text>
<text x="233.8" y="291.1">5</text>
<text x="283.8" y="291.2">6</text>
<text x="333.8" y="291.2">7</text>
<text x="379.7" y="291.2">A3</text>
</g>
<g font-size="3.8">
<text x="280.9" y="78.8">+3,40</text>
<text x="201.7" y="139.8">+1.87</text>
<text x="319.4" y="214.8">+0.15</text>
</g>
<g font-size="2.8">
<text x="382.7" y="240.4">FL.</text>
<text x="232.7" y="250.4">DESENHO</text>
<text x="382.7" y="250.4">ESCALA</text>
<text x="232.7" y="260.4">CURSO</text>
<text x="382.7" y="260.4">DISPLINA</text>
<text x="232.7" y="270.4">PROFESSORES</text>
<text x="382.7" y="270.4">DATA</text>
<text x="232.7" y="280.4">ESTUDANTE</text>
<text x="352.7" y="280.4">PRONTUÁRIO</text>
<text x="382.7" y="280.4">TURMA</text>
</g>
</svg>
